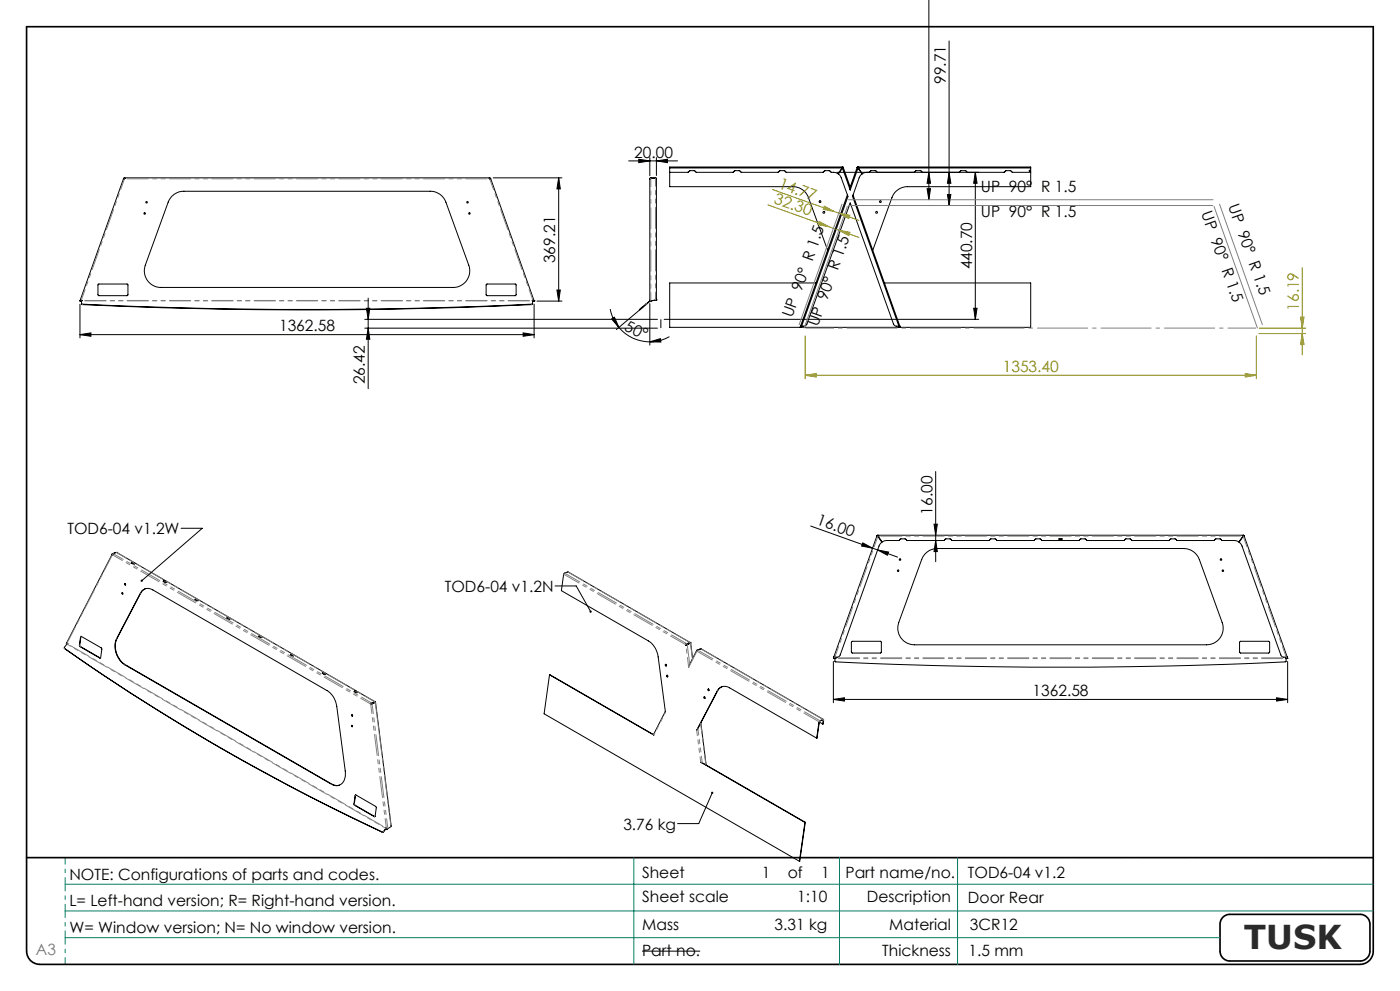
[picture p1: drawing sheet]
<svg xmlns="http://www.w3.org/2000/svg" width="420mm" height="297mm" viewBox="0 0 420 297" stroke-linecap="round" stroke-linejoin="round" font-family="sans-serif">
<g fill="none" stroke="#000" stroke-width=".3">
<path d="M278.7 0v59.9M284.7 12.3v49.3M37 53.6h.2M37.1 53.5h.1M37.1 53.5l-.1 .1M37.1 53.5l-13.1 36.7M37.2 53.5h.1M37.2 53.6h.1M37.3 53.4v.1M37.3 53.5h.1M37.3 53.5l109.6-.2v.2M37.3 53.5l.1 .2-.2-.1"/>
<path d="M37.4 53.5h.1M51.6 58.8a5.1 5.1 0 0 1 3.6-1.5h73.8a4.9 4.9 0 0 1 4.8 3.3l6.8 18.8a5 5 0 0 1-4.7 6.7h-87.6a5 5 0 0 1-4.7-6.7l6.8-18.8zM146.8 53.5h.1M146.9 53.5v.2l.1-.1M146.9 53.5h.1M146.9 53.4v.1M147 53.6h.1M147 53.5v.1M147 53.5h.1M147.1 53.5h.1M147.1 53.5l.1 .1M147.1 53.5h-.1"/>
<path d="M147.2 53.6h-.2M147.2 53.5l13 36.7M148 53.3h20.6M167.6 53.3l.5 3.3h-1zM167.6 53.3v36.9M188.6 48.2h14.7M191.6 47.7l3.3 .5-3.3 .6zM194.9 47.2v5.5M194.9 53.6v.1M194.9 53.5v.1M194.9 53.6v36.6M194.9 53.6h.2"/>
<path d="M194.9 53.5h.2M195.1 53.6h-.2M195.1 53.3l.1 .1M195.1 53.3l-.2 .2M195.2 53.5l-.3 .1M195.2 53.3h-.1M195.2 53.3v.1M195.2 53.4h1.4M195.2 53.3h1.4M196.6 53.5h.1M196.6 53.3h.1M196.6 53.3v.1"/>
<path d="M196.7 53.5h.2M196.7 53.3l.2 .2M196.7 53.3v.2M196.9 53.5v.2M196.9 53.5h.1M196.9 53.5v.1M196.9 48.2l3.3-.5v1.1zM196.9 47.2v5.4M196.9 53.6v36.3M200.9 50.3v5.6h36.9a4.9 4.9 0 0 1 4.7 3.3l5.8 15.8M200.9 50.3h51.7M252.6 50.3l.1 .1"/>
<path d="M252.6 50.3l-1.2 1.8-.6-.4-1.4-.1-.5-.5h-1.5l-.5 .5h-11l-.5-.5h-1.5l-.5 .5h-11l-.5-.5h-1.5l-.5 .5h-11l-.5-.5h-1.5l-.5 .5h-5.5M252.6 50.3h.1M252.7 50.2l-.1 .1M252.7 50.2v.1M252.7 50.2h.1M252.7 50.4l-1.2 1.7 .7 .8 2.2 6-13.9 38.9M252.7 50.1h-51.8v.2M252.7 50.1h.1M252.7 50.4l2.4 6.5M252.7 50.1v.1M252.7 50.4h.1M252.8 50.3h.1"/>
<path d="M252.8 50.3l-.1 .1M252.8 50.2v.1M252.9 50.2l-.1 .1M252.9 50.2h.1M253 50.2l2.1 5.9M254.2 58.4l-14.1 39.4M255.1 56.1v.8M255.9 58.4l14.1 39.4M257.1 50.2h.1M257.1 50.2l-2 5.9M257.2 50.2l.1 .1M257.2 50.2h.1"/>
<path d="M257.3 50.2v.1M257.3 50.3l.1 .1M257.3 50.3h.1M257.4 50.4l1.2 1.7-.7 .8-2.1 6 13.9 38.9M257.4 50.1h51.8v.2M257.4 50.1h.1M257.4 50.2h.1M257.4 50.4l-2.3 6.5M257.4 50.1v.1M257.4 50.4h.1M257.4 50.2l.1 .1M257.4 50.2v.1"/>
<path d="M257.5 50.3l-.1 .1M257.5 50.3l1.2 1.8 1.4-.5M257.5 50.3h51.7M257.5 50.3h.1M260.7 51.6l.5-.5h1.5l.6 .5M274.2 51.6l.5-.5h1.5l.6 .5M278.1 56.5h1.1l-.5 3.4zM278.7 51.6l.5 3.3h-1.1zM284.2 58.3h1.1l-.6 3.3zM284.7 51.6l.6 3.3h-1.1zM287.7 51.6l.6-.5h1.4l.6 .5M292.6 51.6v44.1"/>
<path d="M292.6 51.6l.5 3.3h-1zM308.8 51h.3v.3h-.3zM309.2 50.3v5.6h-36.9a4.9 4.9 0 0 0-4.7 3.3l-5.8 15.8M309.2 51.6h-5.5l-.5-.5h-1.5l-.5 .5h-50.2M24 91.2v10.1M24 90.2h.1M24.1 90.2h.2M24.1 90.2h.1M24.3 90.2h.1M24.4 91a1335.7 1335.7 0 0 0 135.4 0M24.5 90.1l-.1-.2-.1 .3M24.5 90.1l-.1 1.1a1322.6 1322.6 0 0 0 135.4 0l-.1-1.1"/>
<path d="M24.5 90.1l-.1 .1M24.5 90.1v.1M24.5 90.1h.1M29.5 85.2l8.7-.1 .2 .3-.1 3.1-8.8 .1zM109.4 95.7h87.8M109.4 98.4h87.8M109.9 92.4h1l-.4 3.3zM110.5 89.4v27.1M110.5 98.4l.4 3.3h-1zM146 85.1h8.7l.1 .2v3.1l-.2 .2h-8.6l-.2-3.2zM157 99.8l3.2 .5-3.2 .5zM159.7 90.1l.1-.2 .1 .3"/>
<path d="M159.7 90.1l.1 .1M159.7 90.1h.1M159.9 90.2h.2M159.9 90.2h.1M160.1 90.2h.1M160.2 90.2h-.1M160.2 90.2h.1M160.2 90.2h-.2M160.2 91.2v10.1M161.1 90.2h7.5M167.1 86.9h1l-.5 3.3zM183.1 92.6l1.1 3.4 1.5 2.1"/>
<path d="M183.5 95.6l.8-.5 1.4 3zM185.7 98.1a11.9 11.9 0 0 0 9.2 4.3M193 91.9l-8.1 6.9M194.9 90.2l-3.1 2.6 3.2-2.5M194.9 90.2l.1 .1M194.9 90.2h.1M194.9 90.1v.1M194.9 90.2h.2M194.9 91v12.4M195 90.3h.1M195.1 90.2l-.1 .1M195.1 90.2h.1"/>
<path d="M195.1 90.2h-.2M196.6 89.9l-1.4 .3M196.6 89.9v.1M196.7 89.7l.1 .2M196.7 89.7l.2 .1M196.7 89.8h.1M196.8 89.9h-.2M196.8 89.9l-.2 .1M196.8 89.8h.1M196.8 89.9h.1M196.9 89.9h.1M196.9 89.8v.1"/>
<path d="M199.2 95.7h94.4M240 98.1h.1M240 98.1h.2M240.1 97.8l.2 .1M240.1 97.8l-.1 .3M240.2 97.7v.1M240.2 97.8h-.1M240.2 97.7l.1 .1M240.2 97.8h.1M240.2 97.6l.1 .1M240.2 98l.1 .1M240.2 97.6v.1"/>
<path d="M240.3 97.9l-.1 .2M240.3 97.8v.1M240.3 97.8h.1M240.3 97.8h.2M240.3 97.7v.1M240.5 97.8l.9-.1 .6-.5 13.1-36.4 12.9 36.3 .7 .6 1 .1M240.5 97.8l-.3 .3M240.5 97.8h.1M244.8 84.8h-43.9v13.3h108.3v-13.3h-43.9M269.7 97.8h.1M269.7 97.8l.1 .3M269.8 97.7v.1"/>
<path d="M269.8 97.8h.1M269.8 97.8v.1M269.8 97.8h-.1M269.8 97.9l.1 .2M269.9 97.6l-.1 .1M269.9 97.6v.1M269.9 97.7l.1 .1M269.9 98.1h-.1M269.9 98l-.1 .1M269.9 97.7l-.1 .1M269.9 98.1h.1M270 97.8l-.2 .1"/>
<path d="M270 97.8l-.1 .3M292.1 92.4h1l-.5 3.3zM24 100.3l3.3-.5v1zM24 100.3h136.2M194.9 102.4l3.2-.9 .2 1zM200.8 100.9l-2.8 1.2-3.1 .3M54.3 158.3h6.4l-18.2 15.8M243.2 157.7l18.6 6.6M280.2 157.1h1l-.5 3.3zM280.7 141.3v27M33.6 166.1l.1 .1M33.6 166.2l-13.7 26.6"/>
<path d="M33.7 166.2v.1M33.7 166l-.1 .1M33.7 166l.1 .1M33.7 166h.1M33.8 166.3h-.1M33.8 166.2v.1M33.8 166.1l-.1 .1M33.8 166.1h.1M33.8 166l.1 .1M33.9 166l-.1 .1M33.9 166l-.3 .1M33.9 166v.1"/>
<path d="M34.7 165.6h.1M34.7 165.6l-1 .4M35 165.6l-1.2 .4M35 165.6h.1M35 165.6l77.5 44.7M36.7 177.6l.2 .4M37.5 174.9l.2 .4M39.4 168.6l.4-.1 .6 .4-.4 .1zM39.4 168.7l1 .3M42.7 177a2.51 2.51 0 0 1 3.2-.2l52.5 30.3 .9 .8a7.1 7.1 0 0 1 1.7 3.9l2.6 19.3a3.4 3.4 0 0 1-2.6 4.4l-1.6-.5-61.9-35.8a6.5 6.5 0 0 1-2.5-7.8zM43.5 176.5l-.7 .4-.6 .8-7.1 13.7a6.5 6.5 0 0 0 2.5 7.8l61.9 35.8a2.87 2.87 0 0 0 2.3 .3M49 174.1h.4l.6 .4h-.6z"/>
<path d="M49 174.2h.3l.6 .3M58.5 179.6h.6l.4 .4h-.6zM58.5 179.7h.4l.5 .3M166.5 175.6h6.4l4.3 7.7M258.8 162.7l3 1.6-3.3-.6zM261.8 164.3l1.5 .5M263.1 160.6l.1 .1M263.1 160.5l-13 36.5M263.1 160.5v.1M263.1 160.6h.1M263.2 160.7l.1 .1M263.2 160.6h.1"/>
<path d="M263.2 160.7h.1M263.3 164.8l3.3 .6-.4 1zM263.3 164.8l6 2.2M263.3 160.4h.1M263.3 160.5h.1M263.3 160.4v.1M263.3 160.8h.1M263.3 160.8l1.2 1.7-.8 1.2-11.6 32.6-.7 .6-1 .1M263.4 160.6v.1M263.4 160.6l.1-.2-.1 .2M263.4 160.7h.1M263.4 160.7l-.1 .1"/>
<path d="M263.4 160.7l1.3 1.7 1.2-.4h3.8l.5-.5h1.4l.5 .5h11.1l.5-.5h1.4l.5 .5h11.1l.5-.5h1.4l.5 .5h11.1l.5-.5h1.4l.5 .5h11.1l.5-.5h1.4l.5 .5h11.1l.5-.5h1.4l.5 .5h11.1l.5-.5h1.4l.5 .5h11.1l.5-.5h1.4l.5 .5h3.9l1.2 .4 1.2-1.7M277.4 166.2a4.9 4.9 0 0 1 3.8-1.8h73.9a5.1 5.1 0 0 1 4.7 3.3l6.8 18.8a5 5 0 0 1-4.6 6.7h-87.6a5 5 0 0 1-4.8-6.7l6.9-18.8zM280.7 162l.5 3.3h-1zM317.7 161.4h.3v.3h-.3zM318.3 161.4h.3v.3h-.3zM372.9 160.7h.1M372.9 160.7l.1 .1M372.9 160.6v.1M372.9 160.6v-.2v.2M373 160.8h.1M373 160.8l-1.3 1.7 .9 1.2 11.6 32.6 .7 .6 1 .1M373 160.4h.1"/>
<path d="M373 160.4h-109.7M373 160.4l-.1 .1M373.1 160.7l-.1 .1M373.1 160.6h.1M373.1 160.7h-.1M373.2 160.6h.1M373.2 160.6h-.1M373.2 160.6l-.1 .1M373.2 160.5v.1M373.2 160.5l13 36.5M19.3 194.3h.1M19.3 194.3a616.3 616.3 0 0 0 95.6 55l.8-1"/>
<path d="M19.3 194.3a613.8 613.8 0 0 0 95.6 55.1l.9-1M19.9 192.8h.1M19.9 192.8l.1 .2M20.1 193l-.8 1.1v.2M20.1 193h.1M20.1 193v-.2l-.1 .2M20.1 192.8l-.1 .2M24.2 190.8l6.3 3.5-.4 2.9-6.2-3.5zM24.3 190.7l-.4 2.7 .2 .3 6 3.5M68.1 185.2h.4l.5 .3M68.1 185.1h.4l.5 .4-.4 .1zM77.6 190.7l.9 .3"/>
<path d="M77.6 190.6l1 .4h-.6zM87.2 196.2l.9 .3M87.2 196.1h.4l.5 .4-.4 .1zM199.7 199.1l.2 .5M205.7 193.2v.1M205.7 193.1h.1M205.7 193.1v.1M205.7 193.1l.1 .1M205.8 193.2v.1M205.8 193.2h-.1M205.8 192.9l-.1 .2M205.8 192.9l.1 .1"/>
<path d="M205.8 192.9v.1M205.8 193.3h-.1M205.8 193l-.1 .1M205.8 193l.1 .1M205.9 193.2l-.2 .1M205.9 193.2l.2 .1M205.9 193.3h.1M205.9 193.2h.1M205.9 193v.1M205.9 193.1h.1M206 192.9l-.1 .1M206 193.3h.1"/>
<path d="M206 193.2h.1M206 192.9v.2M206 193.2v.1M206 193.1v.1M206 193.2l.1 .1M206 193.1l.1 .1M206.1 193.2h-.1M207 192.7h.1M207 192.6v.1M207 192.7l-1 .4M207 192.6l-1 .3M207 192.7v.1"/>
<path d="M207 192.8h.1M207 192.8l-1 .3M207 192.5l-36.6-21.1-1.2 .5-.8 5.1 26.1 15.1 1.5 1.3 .7 1 .6 1.6 2.3 17.5M207 192.5v.1M207 192.6h.1M207 192.5h.1M207 192.5v.2M207.1 192.7l-.2 .1M207.1 192.7l-.1 .1M207.1 192.6v.1M207.1 192.6l-.1 .1M207.1 192.8l-1 .4"/>
<path d="M207.2 192.8h-.1M207.2 192.8h.1M207.2 192.8h-.2M207.2 192.9l.6 4.4M209 195l-2.4 5M209 195v.1M209 195.1l.1 .1M209 195.1h.1M209 195l.1 .1M209 194.9v.1M209 194.9l.2 .1M209.1 195.2h.1"/>
<path d="M209.1 194.9h-.1M209.1 194.9l.2 .1M209.1 195.1v.1M209.2 195l-.1 .1M209.2 195h.1M209.2 194.9h.1M209.2 194.9v.1M209.3 194.9l-.2 .2M209.3 194.9v.1M210.1 194.5h.1M210.1 194.5l-1 .4M210.4 194.4l-1.2 .5"/>
<path d="M210.4 194.5l36.6 21.1M210.4 194.4v.1M250 197.2v.1M250 197.2l.2 .1M250 198.3v12.3M250.1 197h.1M250.1 197l.2 .1M250.1 197l-.1 .2M250.2 197.3h.1M250.2 196.9v.1M250.2 196.8h.1M250.2 196.8v.1"/>
<path d="M250.2 196.9l.1 .1M250.2 197h.1M250.3 197.1l-.1 .2M250.3 197h.1M250.3 197v.1M250.3 196.8v.2M250.4 197h.1M250.5 197.3v.9a1322.6 1322.6 0 0 0 135.3 0l-.1-1.1 .5 .2M250.5 197.4h.1M250.5 197.3h.1M250.5 197.2v.2M250.5 197.2h.1"/>
<path d="M250.5 197.2v-.2l-.3 .3M250.6 197.2l-.1 .1M255.5 192.3l8.7-.1 .2 .2v3.1l-.3 .2h-8.5l-.2-.2zM372 192.3l8.7-.1 .2 .3v3l-.3 .2h-8.5l-.2-.3zM385.7 197.2l.1 .1M385.8 197.2h.1M385.8 197.2v.2M385.8 197.3v.1M385.8 197.4h.1M385.8 197.3h.1M385.9 197h.1M386 196.8v.2"/>
<path d="M386 197h.1M386 197v.1M386 197h-.1M386.1 197.3h.1M386 197.1l.2 .2M386.1 196.8h-.1M386.1 196.8v.1M386.1 197h.1M386.1 196.9v.1M386.1 196.9l-.1 .1M386.1 197h-.1M386.2 197l-.2 .1"/>
<path d="M386.2 197l.1 .2M386.3 198.3v12.3M386.3 197.2v.1M386.3 197.2l-.1 .1M96.7 201.7l.5-.1 .5 .4h-.6zM96.7 201.8l.3-.1 .6 .4M105.5 214.2l.3 .2-.1 .3-.2-.2zM105.6 214.2l.2 .4M105.6 217.4l.1 .4M106.2 207.2h.6l.4 .3-.4 .1zM106.3 207.3h.4l.5 .3M111.1 211l.1 .1"/>
<path d="M111.2 210.9h.1M111.2 210.9l-.1 .1M111.2 211.1h.1M111.2 211h.1M111.2 211h-.1M111.3 210.7l-.1 .2M111.3 210.7l.1 .2M111.3 211l-.1 .1M111.3 211.1h.2M111.3 210.9l-.1 .1M111.3 211h.1M111.3 211v.1"/>
<path d="M111.4 210.9h-.1M111.4 210.7h-.1M111.4 210.8v.1M111.4 211l.1 .1M111.4 210.9l.1 .1M111.4 210.7v.1M111.4 210.9v.1M111.5 210.9h-.1M111.5 211v.1M111.5 210.9h.1M111.6 210.9l-.1 .1M112.4 210.3h.1"/>
<path d="M112.4 210.5h.1M112.4 210.3v.2M112.4 210.5l-1 .3M112.4 210.3l-1 .4M112.4 210.5l-.1 .1M112.5 210.5h.1M112.5 210.5h-.1M112.5 210.5l-1 .4M112.5 210.3h.1M112.5 210.3l.1 .1M112.5 210.3v.2M112.6 210.4l-.1 .1"/>
<path d="M112.6 210.5l-1 .4M112.6 210.5v.1M112.7 210.6l4.7 37-1.2 .8M164.9 202.2l31.2 18.1-.1-.1M164.9 202.2l31.1 18M164.9 202.2l-1.7 11.7 76.6 44.2M199.6 213.2l-3.6 7M200.1 202.4l.2 .1v.4l-.3-.2zM200.1 202.3l.2 .5M210.3 216.6l1.5 12.7M211.3 208.8l.2 .5M212.5 206.5l.2 .5"/>
<path d="M216.6 205.8l-.8 .5-.5 .8-6.3 11.8 6.2-11.8a2.5 2.5 0 0 1 3.7-.9l26.1 15M245.8 216.4l1 .6M246.8 217l.2-1.4-1.3 .6-.7 5M246.8 217l.2-1.2-1.2 .4-.8 5M250 209.6l3.3-.5v1zM250 209.6h136.3M383 209.1l3.3 .5-3.3 .5zM106.6 238.3l6.2 3.5-.3 3-6.3-3.6zM106.7 238.2l-.4 3 6.2 3.6M213.7 237.6l-4.1 9.2h-6.3M115.7 248.3l.1 .1M115.7 248.3h.1"/>
<path d="M115.8 248.2v.1M115.8 248.3v.1M115.8 248.4h.1M115.9 248.1l.1 .3M115.9 248.1l-.1 .1M115.9 248.1h-.1M116.1 248.4h-.1M116.2 248.4h.1M116.2 248.4h-.2M241.5 246.5l-1.7 11.6M241.6 246.4l-31.4-18 31.3 18.1M241.6 246.4l-1.8 11.7"/>
<path d="M241.6 246.4l-.1 .1M192.6 285.1h17.5"/>
<circle cx="43.4" cy="64" r=".22"/>
<circle cx="44" cy="60.6" r=".22"/>
<circle cx="140.3" cy="60.6" r=".22"/>
<circle cx="140.8" cy="64" r=".22"/>
<circle cx="246" cy="60.5" r=".27"/>
<circle cx="247.1" cy="63.6" r=".28"/>
<circle cx="263" cy="63.6" r=".28"/>
<circle cx="264.1" cy="60.4" r=".26"/>
<circle cx="36.8" cy="177.8" r=".19"/>
<circle cx="37.6" cy="175.1" r=".19"/>
<circle cx="269.4" cy="171.1" r=".22"/>
<circle cx="270" cy="167.7" r=".23"/>
<circle cx="366.3" cy="167.7" r=".23"/>
<circle cx="366.9" cy="171.1" r=".23"/>
<circle cx="199.8" cy="199.4" r=".25"/>
<circle cx="105.6" cy="217.6" r=".2"/>
<circle cx="211.4" cy="209.1" r=".23"/>
<circle cx="212.6" cy="206.7" r=".23"/>
</g>
<path d="M115.9 248.1l-4.7-37.1" fill="none" stroke="#808080" stroke-width=".3" stroke-dasharray="6.3 1.3 1.3 1.3 1.3 1.3" stroke-dashoffset="3.6"/>
<path d="M206.6 200l-.8-6.7M111.6 210.9l4.8 37.4" fill="none" stroke="#808080" stroke-width=".3" stroke-dasharray="6.3 1.3 1.3 1.3 1.3 1.3" stroke-dashoffset="3.4"/>
<path d="M117.3 247.7l-4.7-37.2" fill="none" stroke="#808080" stroke-width=".3" stroke-dasharray="6.3 1.3 1.3 1.3 1.3 1.3" stroke-dashoffset="3.5"/>
<path d="M20.1 192.8l13.6-26.5" fill="none" stroke="#808080" stroke-width=".3" stroke-dasharray="6.3 1.3 1.3 1.3 1.3 1.3" stroke-dashoffset="1"/>
<path d="M33.9 165.9l77.6 44.8M111.2 211l-77.4-44.7M112.4 210.3l-77.5-44.8" fill="none" stroke="#808080" stroke-width=".3" stroke-dasharray="6.3 1.3 1.3 1.3 1.3 1.3" stroke-dashoffset="2.9"/>
<path d="M115.8 248.1l-95.6-55.2" fill="none" stroke="#808080" stroke-width=".3" stroke-dasharray="6.3 1.3 1.3 1.3 1.3 1.3" stroke-dashoffset="-1.2"/>
<g fill="none" stroke="#808080" stroke-width=".3" stroke-dasharray="6.3 1.3 1.3 1.3 1.3 1.3">
<path d="M24.7 91.3v-.2M159.5 91.3v-.2M193.8 91.3l-.1-.2M194 91l.1 .1M33.9 166.1l-.1 .1M40 168.7v-.1M40.3 168.9v-.1M42.3 177.7h-.1M49.5 174.2v-.1M49.9 174.4v-.1M59 179.7l.1-.1M59.4 179.9v-.1"/>
<path d="M19.4 194.4l-.1-.1M20.1 192.8h.1M23.9 193.4h-.1M24.1 193.7l-.1 .1M24.3 190.8l-.1 .1M30.1 197.2h-.1M35.1 191.4h-.1M37.6 199.2h-.1M68.6 185.2v-.1M68.9 185.4l.1-.1M78.1 190.8l.1-.2M78.5 191v-.2"/>
<path d="M87.7 196.3v-.2M88 196.5l.1-.2M206.2 193.1l.7 6M206.6 200l2.5-4.8M206.9 192.7h.1M207.7 197.5l-.6-4.7M209.2 195v.1M250.4 197l.1-.1M385.9 197v-.1M97.2 201.8v-.2M97.6 202v-.2M106.8 207.3v-.1"/>
<path d="M107.1 207.5v-.1M112.4 210.5h.1M215.3 207.1h-.1M245.8 216.3h-.1M245.9 216.1l.1-.1M246.9 215.7v-.1M247 215.8h.1M247 215.8h-.1M99.5 235h-.1M106.7 238.4h-.2M196 220.1h-.1M210.6 228.5l-.1 .1"/>
<path d="M106.3 240.9h-.1M106.5 241.3h-.1M112.4 244.7h-.1M114.7 249.4v-.1M115 249.2l.1 .1M115.8 248.1l.1-.1"/>
</g>
<path d="M20.1 193l95.7 55.3" fill="none" stroke="#808080" stroke-width=".3" stroke-dasharray="6.3 1.3 1.3 1.3 1.3 1.3" stroke-dashoffset="5.1"/>
<path d="M196.2 220.3l3.5-6.8" fill="none" stroke="#808080" stroke-width=".3" stroke-dasharray="6.3 1.3 1.3 1.3 1.3 1.3" stroke-dashoffset="5.7"/>
<path d="M169.4 171.8l36.6 21.1M205.7 193.2l-36.6-21.1M207 192.6l-36.7-21.2M209.1 195.2l36.6 21.1M210.3 194.4l36.6 21.2M246 216l-36.7-21.2" fill="none" stroke="#808080" stroke-width=".3" stroke-dasharray="6.3 1.3 1.3 1.3 1.3 1.3" stroke-dashoffset="1.1"/>
<path d="M210.2 228.4l-1.2-9.5" fill="none" stroke="#808080" stroke-width=".3" stroke-dasharray="6.3 1.3 1.3 1.3 1.3 1.3" stroke-dashoffset="4.7"/>
<path d="M209.4 218.3l1.3 10.3" fill="none" stroke="#808080" stroke-width=".3" stroke-dasharray="6.3 1.3 1.3 1.3 1.3 1.3" stroke-dashoffset="4.4"/>
<path d="M211.8 229.2l-1.6-12.4" fill="none" stroke="#808080" stroke-width=".3" stroke-dasharray="6.3 1.3 1.3 1.3 1.3 1.3" stroke-dashoffset="3.3"/>
<path d="M195.2 53.4v36.7" fill="none" stroke="#808080" stroke-width=".3" stroke-dasharray="6.3 1.3 1.3 1.3 1.3 1.3" stroke-dashoffset="3.9"/>
<path d="M196.6 89.9v-36.5" fill="none" stroke="#808080" stroke-width=".3" stroke-dasharray="6.3 1.3 1.3 1.3 1.3 1.3" stroke-dashoffset="4"/>
<path d="M24.4 89.9l12.9-36.3M159.9 89.9l-13-36.3M263.4 160.7l-12.9 36.2M373 160.7l12.9 36.2" fill="none" stroke="#808080" stroke-width=".3" stroke-dasharray="6.3 1.3 1.3 1.3 1.3 1.3" stroke-dashoffset="3"/>
<path d="M146.9 53.6h-109.5M372.9 160.7h-109.5" fill="none" stroke="#808080" stroke-width=".3" stroke-dasharray="6.3 1.3 1.3 1.3 1.3 1.3" stroke-dashoffset="-.7"/>
<path d="M159.8 90.1h-135.3M250.5 197.1h135.3" fill="none" stroke="#808080" stroke-width=".3" stroke-dasharray="6.3 1.3 1.3 1.3 1.3 1.3" stroke-dashoffset="-.9"/>
<path d="M24.5 90.2h135.3M250.5 197.4h135.3" fill="none" stroke="#808080" stroke-width=".3" stroke-dasharray="6.3 1.3 1.3 1.3 1.3 1.3" stroke-dashoffset="-1"/>
<g fill="none" stroke="#808000" stroke-width=".3">
<path d="M231.7 56.8l18.6 6.6M230.4 61.4l18.2 6.5M245.7 66.4l2.9 1.5-3.2-.6zM247.3 61.8l3 1.6-3.3-.6zM248.6 67.9l3.1 1.1M250.3 63.4l7.3 2.6M251.6 63.9l3.3 .6-.3 1zM251.7 69l3.3 .6-.4 1zM251.7 69l6 2.2M377.6 100h14.1M377.8 98.4h13.9M390.2 95h1l-.5 3.4z"/>
<path d="M390.7 80.2v26.1M390.7 100l.5 3.3h-1zM241.5 112.5l3.4-.5v1zM241.5 100.7v12.8M241.5 112.5h135.4M373.6 112l3.3 .5-3.3 .5zM376.9 100.7v12.8"/>
</g>
<path d="M8 8h404v277a4 4 0 0 1-4 4h-396a4 4 0 0 1-4-4zM8 257h404M366.8 275l.5-.5 1.5-.5h39.2a3 3 0 0 1 3 3v8a3 3 0 0 1-3 3h-39a2.95 2.95 0 0 1-3-3v-8.2l.3-1z" fill="none" stroke="#000" stroke-width=".5"/>
<path d="M198.3 98.3v-2.6" fill="none" stroke="#000" stroke-width=".3" stroke-dasharray="15.2 1.3 1.3 1.3" stroke-linecap="butt"/>
<path d="M19.5 273v-8M19.5 265v-8M19.5 281v-8M19.5 281v8" fill="none" stroke="#0a7d64" stroke-width=".3" stroke-dasharray="15.2 1.3 1.3 1.3" stroke-dashoffset="13.1" stroke-linecap="butt"/>
<path d="M19.5 257h392.5" fill="none" stroke="#0a7d64" stroke-width=".3" stroke-dasharray="15.2 1.3 1.3 1.3" stroke-dashoffset="1.9" stroke-linecap="butt"/>
<path d="M241.7 98.3h135.1" fill="none" stroke="#808080" stroke-width=".3" stroke-dasharray="15.2 1.3 1.3 1.3" stroke-dashoffset="6.7" stroke-linecap="butt"/>
<path d="M190.1 257v32M251.8 257v32M287.3 257v32M19.5 273h392.5M19.5 265h392.5M19.5 281h346.5" fill="none" stroke="#0a7d64" stroke-width=".3"/>
<path d="M254.5 59.9h109.4M252.6 61.2l-12.9 36.1M254.2 61.9l-13 36.4M254.6 61.6h109.3M364.2 61.9l13 36.4M365.9 61.2l12.8 36.1" fill="none" stroke="#808080" stroke-width=".3"/>
<g fill="#000">
<path d="M278.1 56.5h1.1l-.5 3.4zM278.7 51.6l.5 3.3h-1.1zM284.2 58.3h1.1l-.6 3.3zM284.7 51.6l.6 3.3h-1.1z"/>
<path d="M167.1 86.9h1l-.5 3.3zM167.6 53.3l.5 3.3h-1z"/>
<path d="M24 100.3l3.3-.5v1zM157 99.8l3.2 .5-3.2 .5z"/>
<path d="M42.3 173.7v.6l.2-.2-.2 .2a.35 .35 0 0 0 .4 0 .35 .35 0 0 0 .1-.5 .35 .35 0 0 0-.5-.1zM176.9 183.1l.1 .5h.3l-.1-.3 .1 .3 .2-.1-.1-.5zM213.5 237.3a.35 .35 0 0 0-.1 .5 .35 .35 0 0 0 .6 0 .35 .35 0 0 0-.2-.5l-.1 .3 .1-.3z"/>
<path d="M263.3 164.8l3.3 .6-.4 1zM258.8 162.7l3 1.6-3.3-.6z"/>
<path d="M280.7 162l.5 3.3h-1zM280.2 157.1h1l-.5 3.3z"/>
<path d="M250 209.6l3.3-.5v1zM383 209.1l3.3 .5-3.3 .5z"/>
</g>
<g fill="#808000">
<path d="M251.7 69l3.3 .6-.4 1zM245.7 66.4l2.9 1.5-3.2-.6z"/>
<path d="M241.5 112.5l3.4-.5v1zM373.6 112l3.3 .5-3.3 .5z"/>
<path d="M390.2 95h1l-.5 3.4zM390.7 100l.5 3.3h-1z"/>
<path d="M247.3 61.8l3 1.6-3.3-.6zM251.6 63.9l3.3 .6-.3 1z"/>
</g>
<g fill="#000">
<path d="M191.6 47.7l3.3 .5-3.3 .6zM196.9 48.2l3.3-.5v1.1z"/>
<path d="M110.5 98.4l.4 3.3h-1zM109.9 92.4h1l-.4 3.3z"/>
<path d="M183.5 95.6l.8-.5 1.4 3zM194.9 102.4l3.2-.9 .2 1z"/>
<path d="M292.1 92.4h1l-.5 3.3zM292.6 51.6l.5 3.3h-1z"/>
</g>
<text font-size="9.9" fill="#2a2a2a" x="373.1" y="284.4">TUSK</text>
<g font-size="4.7">
<text x="283.7" y="25.2" transform="rotate(-90 283.7 25.2)">99.71</text>
<text x="190.3" y="47.2">20.00</text>
<text x="294.3" y="57.5">UP 90° R 1.5</text>
<text x="294.3" y="65.1">UP 90° R 1.5</text>
<text x="360.3" y="64" transform="rotate(70 360.3 64)">UP 90° R 1.5</text>
<text x="368.4" y="61.9" transform="rotate(70 368.4 61.9)">UP 90° R 1.5</text>
<text x="166.6" y="78.9" transform="rotate(-90 166.6 78.9)">369.21</text>
<text x="291.6" y="80.8" transform="rotate(-90 291.6 80.8)">440.70</text>
<text x="237.7" y="95.4" transform="rotate(-70 237.7 95.4)">UP 90° R 1.5</text>
<text x="83.7" y="99.3">1362.58</text>
<text x="187.1" y="98.9" transform="rotate(25 187.1 98.9)">50°</text>
<text x="245.3" y="98.2" transform="rotate(-70 245.3 98.2)">UP 90° R 1.5</text>
<text x="109.5" y="115.2" transform="rotate(-90 109.5 115.2)">26.42</text>
<text x="279.7" y="154.2" transform="rotate(-90 279.7 154.2)">16.00</text>
<text x="20.2" y="160.1">TOD6-04 v1.2W</text>
<text x="244.8" y="157.1" transform="rotate(20 244.8 157.1)">16.00</text>
<text x="133.5" y="177.3">TOD6-04 v1.2N</text>
<text x="309.8" y="208.6">1362.58</text>
<text x="187" y="248.6">3.76 kg</text>
<text x="20.8" y="263.6">NOTE: Configurations of parts and codes.</text>
<text x="192.6" y="263.2">Sheet</text>
<text x="228.5" y="263.2">1</text>
<text x="236.3" y="263.2">of</text>
<text x="246.4" y="263.3">1</text>
<text x="253.6" y="263.3">Part name/no.</text>
<text x="290.4" y="263.2">TOD6-04 v1.2</text>
<text x="20.8" y="271.6">L= Left-hand version; R= Right-hand version.</text>
<text x="192.6" y="270.4">Sheet scale</text>
<text x="239.2" y="270.4">1:10</text>
<text x="260" y="270.4">Description</text>
<text x="290.4" y="270.6">Door Rear</text>
<text x="20.8" y="279.7">W= Window version; N= No window version.</text>
<text x="192.6" y="278.6">Mass</text>
<text x="232.4" y="278.6">3.31 kg</text>
<text x="266.8" y="278.6">Material</text>
<text x="291" y="278.6">3CR12</text>
<text x="192.6" y="286.4">Part no.</text>
<text x="264.7" y="286.4">Thickness</text>
<text x="290.6" y="286.4">1.5 mm</text>
</g>
<g font-size="4.7" fill="#808000">
<text x="233.3" y="56.3" transform="rotate(20 233.3 56.3)">14.77</text>
<text x="232" y="60.9" transform="rotate(20 232 60.9)">32.30</text>
<text x="389.7" y="93.1" transform="rotate(-90 389.7 93.1)">16.19</text>
<text x="300.8" y="111.4">1353.40</text>
</g>
<text font-size="4.7" fill="#787878" x="10.8" y="286.3">A3</text>
</svg>
